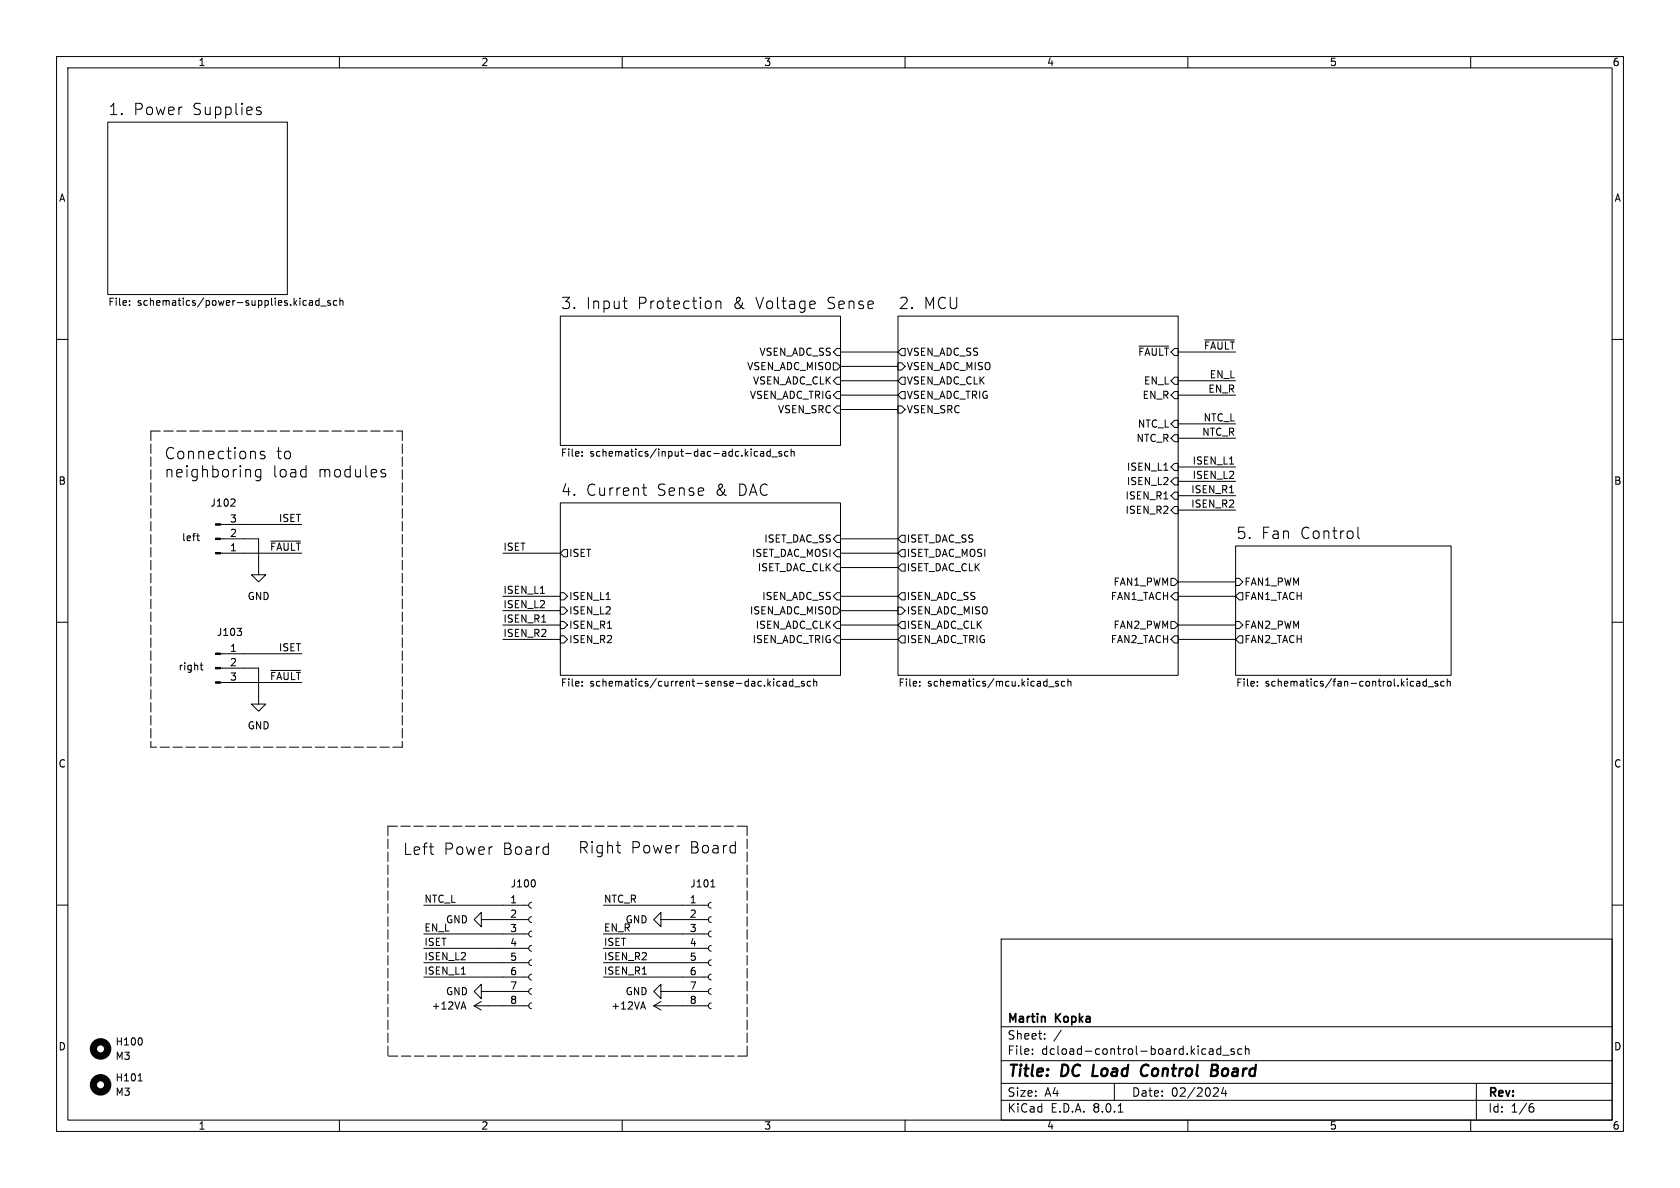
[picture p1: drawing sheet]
<svg xmlns="http://www.w3.org/2000/svg" width="297mm" height="210mm" viewBox="0 0 297 210" stroke-linecap="round" stroke-linejoin="round" font-family="sans-serif">
<g fill="none" stroke="#000" stroke-width=".18">
<path d="M10 10h277v190h-277zM12 12h273v186h-273zM45.4 19.5l.7 .2 .1 .3-.3 .3-.6-.1M45.4 19l.2-.1 .5 .1M60 10v2M110 10v2M160 10v2M210 10v2M260 10v2M19 21.6h31.8v30.5h-31.8zM10 60h2M22.9 53.9v.1"/>
<path d="M22.9 53.2v.1M54.7 53.2h.5l.1 .8M55.3 53.4l-.5 .1-.2 .2 .2 .3 .5-.1M56.4 53.2l-.4-.1-.2 .3 .1 .5h.5M56.4 52.7v1.3M56.7 54.1h1M58.4 53.2l-.3-.1-.2 .2 .1 .2 .4 .1v.3h-.5M59.5 53.2l-.3-.1-.3 .3 .2 .5h.4M60.1 53.3l.2-.2 .3 .1v.8M60.1 52.7v1.3M99.1 55.9h49.5v22.8h-49.5zM110.1 53.2h.8"/>
<path d="M110.5 54.5l.4 .1M126.6 53.4a.5 .5 0 0 1 .8 .1v1.1M126.6 53.2v1.4M143.8 53.2l.2 .1 .1 .4-.9 .2M144 54.5l-.2 .1M158.7 55.9h49.6v63.5h-49.6zM285 60h2M46.8 79.9l-.5-.1-.3 .3 .1 .2 .7 .2 .1 .2-.1 .3-.2 .1-.6-.1M102.9 79.9v.1M133.9 79.9l-.3-.1-.3 .2 .2 .6h.4M134.5 79.9h.5v.7M136.2 79.9l-.4-.1-.2 .2 .1 .6h.5"/>
<path d="M136.2 79.4v1.2M138.2 79.9l-.3-.1-.2 .2v.2l.5 .1v.3h-.5M139.3 79.9l-.3-.1-.3 .2 .1 .6h.5M139.9 79.9l.1-.1 .3 .1 .1 .7M139.9 79.4v1.2M147.3 64.1h.7l.6 .7-.6 .6h-.7zM148 66.7h.6v1.2h-.6l-.7-.6zM148 69.2h.6v1.3h-.6l-.7-.6zM148 61.6h.6v1.3h-.6l-.7-.7zM148 71.8h.6v1.2h-.6l-.7-.6zM148.6 62.2h10.1M148.6 67.3h10.1"/>
<path d="M148.6 69.9h10.1M148.6 72.4h10.1M148.6 64.8h10.1M158.7 64.1h.7l.6 .7-.6 .6h-.7zM158.7 71.8h.7l.6 .6-.6 .6h-.7zM159.4 66.7h.6v1.2h-.6l-.7-.6zM159.4 69.2h.6v1.3h-.6l-.7-.6zM159.4 61.6h.6v1.3h-.6l-.7-.7zM201.3 61.2h5.3M207 69.9l.6-.7h.7v1.3h-.7zM207.6 74.3h.7v1.3h-.7l-.6-.7zM207.6 66.7h.7v1.2h-.7l-.6-.6z"/>
<path d="M207.6 76.8h.7v1.3h-.7l-.6-.6zM208.3 62.2h10.1M208.3 67.3h10.1M208.3 74.9h10.1M208.3 69.9h10.1M208.3 77.5h10.1M213 60.1h5.2M34.8 94.7h.5M35 95.4l.3 .2M39 95.3h6.7v6.3h1.3l-1.3 1.3-1.3-1.3h1.3M39 92.7h14.3M39 97.8h14.3"/>
<path d="M41.4 88.3l.2 .2-.1 .3-.7 .7h.8M46.1 83v1.6a.54 .54 0 0 1-.9 .3M46.1 83.1l-.6-.1-.3 .4v.5l.1 .3 .2 .1 .6-.1M47.9 95.7h5.2M67.4 83.1l.2-.1 .5 .1M67.4 83.6l.7 .1 .1 .3-.3 .3-.6-.1M88.9 97.8h10.2M99.1 88.9h49.5v30.5h-49.5zM99.7 97.2h.6v1.2h-.6l-.6-.6zM102.9 80.5v.1M113.5 86.2h.8M113.8 85.6v1.7l.1 .2 .4 .1"/>
<path d="M135 80.1l-.4 .1-.2 .1 .2 .3h.4M136.5 80.8h.9M148 97.2h.6v1.2h-.6l-.7-.6zM148 94.6h.6v1.3h-.6l-.7-.6zM148 99.7h.6v1.3h-.6l-.7-.7zM148.6 95.3h10.1M148.6 97.8h10.1M159.4 97.2h.6v1.2h-.6l-.7-.6zM159.4 99.7h.6v1.3h-.6l-.7-.7zM159.4 94.6h.6v1.3h-.6l-.7-.6zM205.8 83.1h.7M207 82.6l.6-.7h.7v1.3h-.7z"/>
<path d="M207 85.1l.6-.6h.7v1.2h-.7zM207.6 89.5h.7v1.3h-.7l-.6-.6zM207.6 87h.7v1.3h-.7l-.6-.7zM208.3 87.6h10.1M208.3 82.6h10.1M208.3 85.1h10.1M208.3 90.2h10.1M217.4 82h.7M218.4 96.5h38.1v22.9h-38.1zM240.1 93.2v1.7l.2 .3M10 110h2M35.4 117.6h.5"/>
<path d="M35.6 117.2v1.1l.3 .1M39 118.1h6.7v6.4h1.3l-1.3 1.2-1.3-1.2h1.3M39 115.6h14.3M41.9 111.1h.8l-.4 .5M42.6 111.6l.1 .2-.1 .5M47.9 118.5h5.2M88.9 108h10.2M88.9 110.5h10.2M88.9 105.4h10.2M88.9 113h10.2M95.5 104.9h.8M99.1 104.8h.6l.6 .6-.6 .6h-.6z"/>
<path d="M99.1 109.9h.6l.6 .6-.6 .6h-.6zM99.1 112.4h.6l.6 .6-.6 .7h-.6zM99.1 107.3h.6l.6 .7-.6 .6h-.6zM107.2 106h.7M147.3 107.3h.7l.6 .7-.6 .6h-.7zM148 104.8h.6v1.2h-.6l-.7-.6zM148 109.9h.6v1.2h-.6l-.7-.6zM148 112.4h.6v1.3h-.6l-.7-.7zM148.6 108h10.1M148.6 110.5h10.1M148.6 105.4h10.1M148.6 113h10.1"/>
<path d="M148.6 100.3h10.1M158.7 107.3h.7l.6 .7-.6 .6h-.7zM159.4 109.9h.6v1.2h-.6l-.7-.6zM159.4 112.4h.6v1.3h-.6l-.7-.7zM159.4 104.8h.6v1.2h-.6l-.7-.6zM207 102.2h.6l.7 .7-.7 .6h-.6zM207 109.9h.6l.7 .6-.7 .6h-.6zM207 105.4l.6-.6h.7v1.2h-.7zM207.6 112.4h.7v1.3h-.7l-.6-.7zM208.3 110.5h10.1M208.3 105.4h10.1M208.3 113h10.1"/>
<path d="M208.3 102.9h10.1M218.4 102.2h.7l.6 .7-.6 .6h-.7zM218.4 105.4l.7-.6h.6v1.2h-.6zM218.4 109.9h.7l.6 .6-.6 .6h-.7zM219.1 112.4h.6v1.3h-.6l-.7-.7zM285 110h2M39 120.7h14.3M102.9 121.2v.1M102.9 120.5v.1M136.8 120v.1M136.8 120.4v.9M137.9 120.5l-.3-.1-.3 .3 .1 .5h.5"/>
<path d="M138.5 120.5h.5v.8M139 120.7l-.4 .1-.2 .2 .2 .3 .4-.1M140.2 120.5l-.4-.1-.2 .3 .1 .5h.5M140.2 120v1.3M140.5 121.4h.9M142.2 120.5l-.3-.1-.2 .2v.2l.5 .1v.3h-.5M143.3 120.5l-.4-.1-.2 .3 .1 .5h.5M143.9 120.6l.1-.2 .3 .1 .1 .8M143.9 120v1.3M162.6 121.2v.1M162.6 120.5v.1M185.4 121.4h1"/>
<path d="M187.1 120.5l-.3-.1-.2 .2 .1 .2 .4 .1v.3h-.5M188.2 120.5l-.3-.1-.3 .3 .2 .5h.4M188.8 120.6l.2-.2 .3 .1v.8M188.8 120v1.3M222.3 121.2v.1M222.3 120.5v.1M250.5 120.5h.5v.8M251 120.7l-.4 .1-.2 .2 .2 .3 .4-.1M252.2 120.5l-.4-.1-.2 .3 .1 .5h.5M252.2 120v1.3M252.5 121.4h.9M254.2 120.5l-.3-.1-.2 .2v.2l.5 .1v.3h-.5"/>
<path d="M255.3 120.5l-.4-.1-.2 .3 .1 .5h.5M255.9 120.6l.1-.2 .3 .1 .1 .8M255.9 120v1.3M10 160h2M94 159.5l-.4 .2-.1 .3 .1 .4 .4 .1M94.5 155.6l.1 .4-.1 .7M109 149.4h.7M109.5 150.8h.2M125.7 156.8h.7M125.7 159.5l-.3 .2-.2 .3 .2 .4 .3 .1M285 160h2M74.9 172.7h18.6"/>
<path d="M74.9 170.2h18.6M74.9 167.6h18.6M74.9 165.1h18.6M74.9 160h18.6M81.6 172.2h.7M81.6 178h.6M81.9 177.1l.5 1.3M83.8 177.8l1.3 .8M83.8 177.8h9.7M85.1 162.6v-1.3l-1.3 1.3 1.3 1.2v-1.2h8.4M85.1 175.3v-1.3l-1.3 1.3 1.3 1.2v-1.2h8.4M85.1 177l-1.3 .8"/>
<path d="M94 177.3l-.4 .1-.1 .4 .1 .4 .4 .1M94 174.8l-.4 .1-.1 .4 .1 .3 .4 .2M94 172.2l-.4 .2-.1 .3 .1 .4 .4 .1M94 169.7l-.4 .1-.1 .4 .1 .3 .4 .2M94 167.1l-.4 .2-.1 .3 .1 .4 .4 .1M94 164.6l-.4 .1-.1 .4 .1 .4 .4 .1M94 162.1l-.4 .1-.1 .4 .1 .3 .4 .2M106.7 172.7h18.5M106.7 170.2h18.5M106.7 167.6h18.5M106.7 165.1h18.5M106.7 160h18.5"/>
<path d="M113.4 178h.6M113.7 177.1l.4 1.3M115.6 177.8h9.6M115.6 177.8l1.2 .8M116.8 175.3v-1.3l-1.2 1.3 1.2 1.2v-1.2h8.4M116.8 162.6v-1.3l-1.2 1.3 1.2 1.2v-1.2h8.4M116.8 177l-1.2 .8M125.7 177.3l-.3 .1-.2 .4 .2 .4 .3 .1M125.7 174.8l-.3 .1-.2 .4 .2 .3 .3 .2M125.7 172.2l-.3 .2-.2 .3 .2 .4 .3 .1M125.7 169.7l-.3 .1-.2 .4 .2 .3 .3 .2M125.7 167.1l-.3 .2-.2 .3 .2 .4 .3 .1"/>
<path d="M125.7 164.6l-.3 .1-.2 .4 .2 .4 .3 .1M125.7 162.1l-.3 .1-.2 .4 .2 .3 .3 .2M177 166h108v32h-108zM24.4 191.1h.7M25.1 183.7v.8M60 198v2M110 198v2M160 198v2M177 194.5h108M177 191.5h108M177 187.5h108M177 181.5h108"/>
<path d="M182.5 186.3v.1M182.5 185.5v.1M184.7 183.6v.1M184.7 182.8v.1M187.6 182.1l-1.3 2M197 191.5v3M197.7 196.6h.8M210 198v2M213.8 185.5h.6l.1 .9M214.5 185.8h-.5a.29 .29 0 0 0-.3 .3 .29 .29 0 0 0 .3 .3l.5-.1M215.1 192.3l.3 .3-.1 .3-.8 .9h.9M215.8 185.5l-.4-.1-.3 .3v.4l.1 .2h.6"/>
<path d="M215.8 184.9v1.5M216.2 186.5h1.1M216.3 192.2l-.3 1.1h.9M216.7 192.8v1M218.2 185.5l-.4-.1-.2 .2 .1 .2 .5 .2v.3h-.6M219.5 185.5l-.4-.1-.3 .3v.4l.2 .2h.5M220.2 185.5l.2-.1 .3 .1 .1 .9M220.2 184.9v1.5M260 198v2M261 191.5v6.5M270.6 195.7h.3l.3 .3-.1 .5-.5 .1M271 195.1l-.4 .1"/>
</g>
<path d="M193.4 188.2l-.3 2h1M201.8 189.9a.68 .68 0 0 0 .9 .2M202.7 188.2a.88 .88 0 0 0-1 .9M214.2 189.2h.7M214.3 188.2h.7a.49 .49 0 0 1 .3 .5 .49 .49 0 0 1-.4 .5M214.9 189.2l.2 .1a.58 .58 0 0 1-.3 .9h-.7" fill="none" stroke="#000" stroke-width=".4"/>
<g fill="none" stroke="#000" stroke-width="1.3">
<circle cx="17.8" cy="185.4" r="1.27"/>
<circle cx="17.8" cy="191.8" r="1.27"/>
</g>
<path d="M38.1 92.6h.9v.2h-.9zM38.1 95.1h.9v.3h-.9zM38.1 97.7h.9v.2h-.9zM38.1 118h.9v.2h-.9zM38.1 115.4h.9v.3h-.9zM38.1 120.5h.9v.3h-.9z" fill="#000" stroke="#000" stroke-width=".18"/>
<path d="M26.7 76.2v55.9M26.7 76.2h44.4M71.1 76.2v55.9M71.1 132.1h-44.4M68.6 146.1v40.6M68.6 146.1h63.5M132.1 146.1v40.6M132.1 186.7h-63.5" fill="none" stroke="#000" stroke-width=".18" stroke-dasharray="1.7 .6"/>
<g font-size="2.8">
<text x="19" y="20.5">1.</text>
<text x="23.5" y="20.5">Power</text>
<text x="33.9" y="20.5">Supplies</text>
<text x="99.1" y="54.8">3.</text>
<text x="103.5" y="54.8">Input</text>
<text x="112.6" y="54.8">Protection</text>
<text x="129.5" y="54.8">&amp;</text>
<text x="133.6" y="54.8">Voltage</text>
<text x="146.2" y="54.8">Sense</text>
<text x="158.7" y="54.8">2.</text>
<text x="163.2" y="54.8">MCU</text>
<text x="29" y="81.4">Connections</text>
<text x="48.7" y="81.4">to</text>
<text x="29" y="84.6">neighboring</text>
<text x="48.1" y="84.6">load</text>
<text x="56.1" y="84.6">modules</text>
<text x="99.1" y="87.8">4.</text>
<text x="103.5" y="87.8">Current</text>
<text x="116" y="87.8">Sense</text>
<text x="126.4" y="87.8">&amp;</text>
<text x="130.4" y="87.8">DAC</text>
<text x="218.4" y="95.4">5.</text>
<text x="222.9" y="95.4">Fan</text>
<text x="229.8" y="95.4">Control</text>
<text x="71.2" y="151.3">Left</text>
<text x="78.4" y="151.3">Power</text>
<text x="88.8" y="151.3">Board</text>
<text x="102.2" y="151.1">Right</text>
<text x="111.5" y="151.1">Power</text>
<text x="121.9" y="151.1">Board</text>
<text x="178" y="190.9">Title:</text>
<text x="187.7" y="190.9">DC</text>
<text x="194" y="190.9">Load</text>
<text x="203.4" y="190.9">Control</text>
<text x="216.5" y="190.9">Board</text>
</g>
<g font-size="2.1">
<text x="178" y="184">Sheet:</text>
<text x="178" y="181.2">Martin</text>
<text x="186.7" y="181.2">Kopka</text>
<text x="178" y="186.7">File:</text>
<text x="184.1" y="186.7">dcload-control-board.kicad_sch</text>
<text x="178" y="196.9">KiCad</text>
<text x="178" y="194.1">Size:</text>
<text x="184.7" y="194.1">A4</text>
<text x="185.7" y="196.9">E.D.A.</text>
<text x="193.3" y="196.9">8.0.1</text>
<text x="200" y="194.1">Date:</text>
<text x="207" y="194.1">02/2024</text>
<text x="263" y="194.3">Rev:</text>
<text x="263" y="196.9">Id:</text>
<text x="267.1" y="196.9">1/6</text>
</g>
<g font-size="1.8">
<text x="35" y="11.9">1</text>
<text x="85" y="11.9">2</text>
<text x="135" y="11.9">3</text>
<text x="185" y="11.9">4</text>
<text x="235" y="11.9">5</text>
<text x="285" y="11.9">6</text>
<text x="10.3" y="35.9">A</text>
<text x="285.3" y="35.9">A</text>
<text x="19" y="54.4">File:</text>
<text x="24.3" y="54.4">schematics/power-supplies.kicad_sch</text>
<text x="132" y="65.6">VSEN_ADC_MISO</text>
<text x="134.2" y="63.1">VSEN_ADC_SS</text>
<text x="160.2" y="65.6">VSEN_ADC_MISO</text>
<text x="160.2" y="63.1">VSEN_ADC_SS</text>
<text x="201.1" y="63.1">~{FAULT}</text>
<text x="212.7" y="61.9">~{FAULT}</text>
<text x="132.5" y="70.7">VSEN_ADC_TRIG</text>
<text x="133" y="68.2">VSEN_ADC_CLK</text>
<text x="160.2" y="68.2">VSEN_ADC_CLK</text>
<text x="160.2" y="70.7">VSEN_ADC_TRIG</text>
<text x="201.9" y="70.7">EN_R</text>
<text x="202.1" y="68.2">EN_L</text>
<text x="213.5" y="69.5">EN_R</text>
<text x="213.8" y="67">EN_L</text>
<text x="137.4" y="73.3">VSEN_SRC</text>
<text x="160.2" y="73.3">VSEN_SRC</text>
<text x="201.1" y="75.8">NTC_L</text>
<text x="212.4" y="77.1">NTC_R</text>
<text x="212.7" y="74.6">NTC_L</text>
<text x="99.1" y="81.1">File:</text>
<text x="104.3" y="81.1">schematics/input-dac-adc.kicad_sch</text>
<text x="199.1" y="83.4">ISEN_L1</text>
<text x="200.8" y="78.3">NTC_R</text>
<text x="210.7" y="82.2">ISEN_L1</text>
<text x="10.3" y="85.9">B</text>
<text x="37.1" y="89.8">J102</text>
<text x="198.9" y="88.5">ISEN_R1</text>
<text x="199.1" y="86">ISEN_L2</text>
<text x="210.5" y="89.8">ISEN_R2</text>
<text x="210.5" y="87.3">ISEN_R1</text>
<text x="210.7" y="84.7">ISEN_L2</text>
<text x="285.3" y="85.9">B</text>
<text x="32.1" y="95.9">left</text>
<text x="40.6" y="95">2</text>
<text x="40.6" y="92.5">3</text>
<text x="49.2" y="92.4">ISET</text>
<text x="198.9" y="91">ISEN_R2</text>
<text x="40.6" y="97.5">1</text>
<text x="47.6" y="97.4">~{FAULT}</text>
<text x="88.9" y="97.4">ISET</text>
<text x="100.5" y="98.7">ISET</text>
<text x="132.8" y="98.7">ISET_DAC_MOSI</text>
<text x="133.9" y="101.2">ISET_DAC_CLK</text>
<text x="135" y="96.1">ISET_DAC_SS</text>
<text x="160.2" y="98.7">ISET_DAC_MOSI</text>
<text x="160.2" y="101.2">ISET_DAC_CLK</text>
<text x="160.2" y="96.1">ISET_DAC_SS</text>
<text x="43.7" y="106.3">GND</text>
<text x="88.9" y="107.6">ISEN_L2</text>
<text x="88.9" y="105.1">ISEN_L1</text>
<text x="100.5" y="106.3">ISEN_L1</text>
<text x="134.6" y="106.3">ISEN_ADC_SS</text>
<text x="160.2" y="106.3">ISEN_ADC_SS</text>
<text x="196.3" y="106.3">FAN1_TACH</text>
<text x="196.8" y="103.7">FAN1_PWM</text>
<text x="219.9" y="103.7">FAN1_PWM</text>
<text x="219.9" y="106.3">FAN1_TACH</text>
<text x="38.2" y="112.6">J103</text>
<text x="88.9" y="112.7">ISEN_R2</text>
<text x="88.9" y="110.1">ISEN_R1</text>
<text x="100.5" y="111.4">ISEN_R1</text>
<text x="100.5" y="113.9">ISEN_R2</text>
<text x="100.5" y="108.8">ISEN_L2</text>
<text x="132.5" y="108.8">ISEN_ADC_MISO</text>
<text x="133" y="113.9">ISEN_ADC_TRIG</text>
<text x="133.5" y="111.4">ISEN_ADC_CLK</text>
<text x="160.2" y="108.8">ISEN_ADC_MISO</text>
<text x="160.2" y="111.4">ISEN_ADC_CLK</text>
<text x="160.2" y="113.9">ISEN_ADC_TRIG</text>
<text x="196.3" y="113.9">FAN2_TACH</text>
<text x="196.8" y="111.4">FAN2_PWM</text>
<text x="219.9" y="113.9">FAN2_TACH</text>
<text x="219.9" y="111.4">FAN2_PWM</text>
<text x="31.5" y="118.7">right</text>
<text x="40.6" y="115.3">1</text>
<text x="40.6" y="117.9">2</text>
<text x="49.2" y="115.2">ISET</text>
<text x="40.6" y="120.4">3</text>
<text x="47.6" y="120.3">~{FAULT}</text>
<text x="99.1" y="121.7">File:</text>
<text x="104.3" y="121.7">schematics/current-sense-dac.kicad_sch</text>
<text x="158.7" y="121.7">File:</text>
<text x="164" y="121.7">schematics/mcu.kicad_sch</text>
<text x="218.4" y="121.7">File:</text>
<text x="223.7" y="121.7">schematics/fan-control.kicad_sch</text>
<text x="43.7" y="129.1">GND</text>
<text x="10.3" y="135.9">C</text>
<text x="285.3" y="135.9">C</text>
<text x="74.9" y="159.7">NTC_L</text>
<text x="90.1" y="159.8">1</text>
<text x="90.2" y="157.1">J100</text>
<text x="106.7" y="159.7">NTC_R</text>
<text x="121.8" y="159.8">1</text>
<text x="121.9" y="157.1">J101</text>
<text x="74.9" y="167.3">ISET</text>
<text x="74.9" y="164.8">EN_L</text>
<text x="78.7" y="163.4">GND</text>
<text x="90.1" y="162.3">2</text>
<text x="90.1" y="164.8">3</text>
<text x="90.1" y="167.4">4</text>
<text x="106.7" y="164.8">EN_R</text>
<text x="106.7" y="167.3">ISET</text>
<text x="110.5" y="163.4">GND</text>
<text x="121.8" y="162.3">2</text>
<text x="121.8" y="164.8">3</text>
<text x="121.8" y="167.4">4</text>
<text x="74.9" y="172.4">ISEN_L1</text>
<text x="74.9" y="169.8">ISEN_L2</text>
<text x="90.1" y="169.9">5</text>
<text x="90.1" y="172.5">6</text>
<text x="106.7" y="169.8">ISEN_R2</text>
<text x="106.7" y="172.4">ISEN_R1</text>
<text x="121.8" y="169.9">5</text>
<text x="121.8" y="172.5">6</text>
<text x="76.2" y="178.7">+12VA</text>
<text x="78.7" y="176.1">GND</text>
<text x="90.1" y="175">7</text>
<text x="90.1" y="177.5">8</text>
<text x="108" y="178.7">+12VA</text>
<text x="110.5" y="176.1">GND</text>
<text x="121.8" y="175">7</text>
<text x="121.8" y="177.5">8</text>
<text x="10.3" y="185.9">D</text>
<text x="20.3" y="185">H100</text>
<text x="285.3" y="185.9">D</text>
<text x="20.3" y="187.6">M3</text>
<text x="20.3" y="191.4">H101</text>
<text x="20.3" y="193.9">M3</text>
<text x="35" y="199.9">1</text>
<text x="85" y="199.9">2</text>
<text x="135" y="199.9">3</text>
<text x="185" y="199.9">4</text>
<text x="235" y="199.9">5</text>
<text x="285" y="199.9">6</text>
</g>
</svg>
